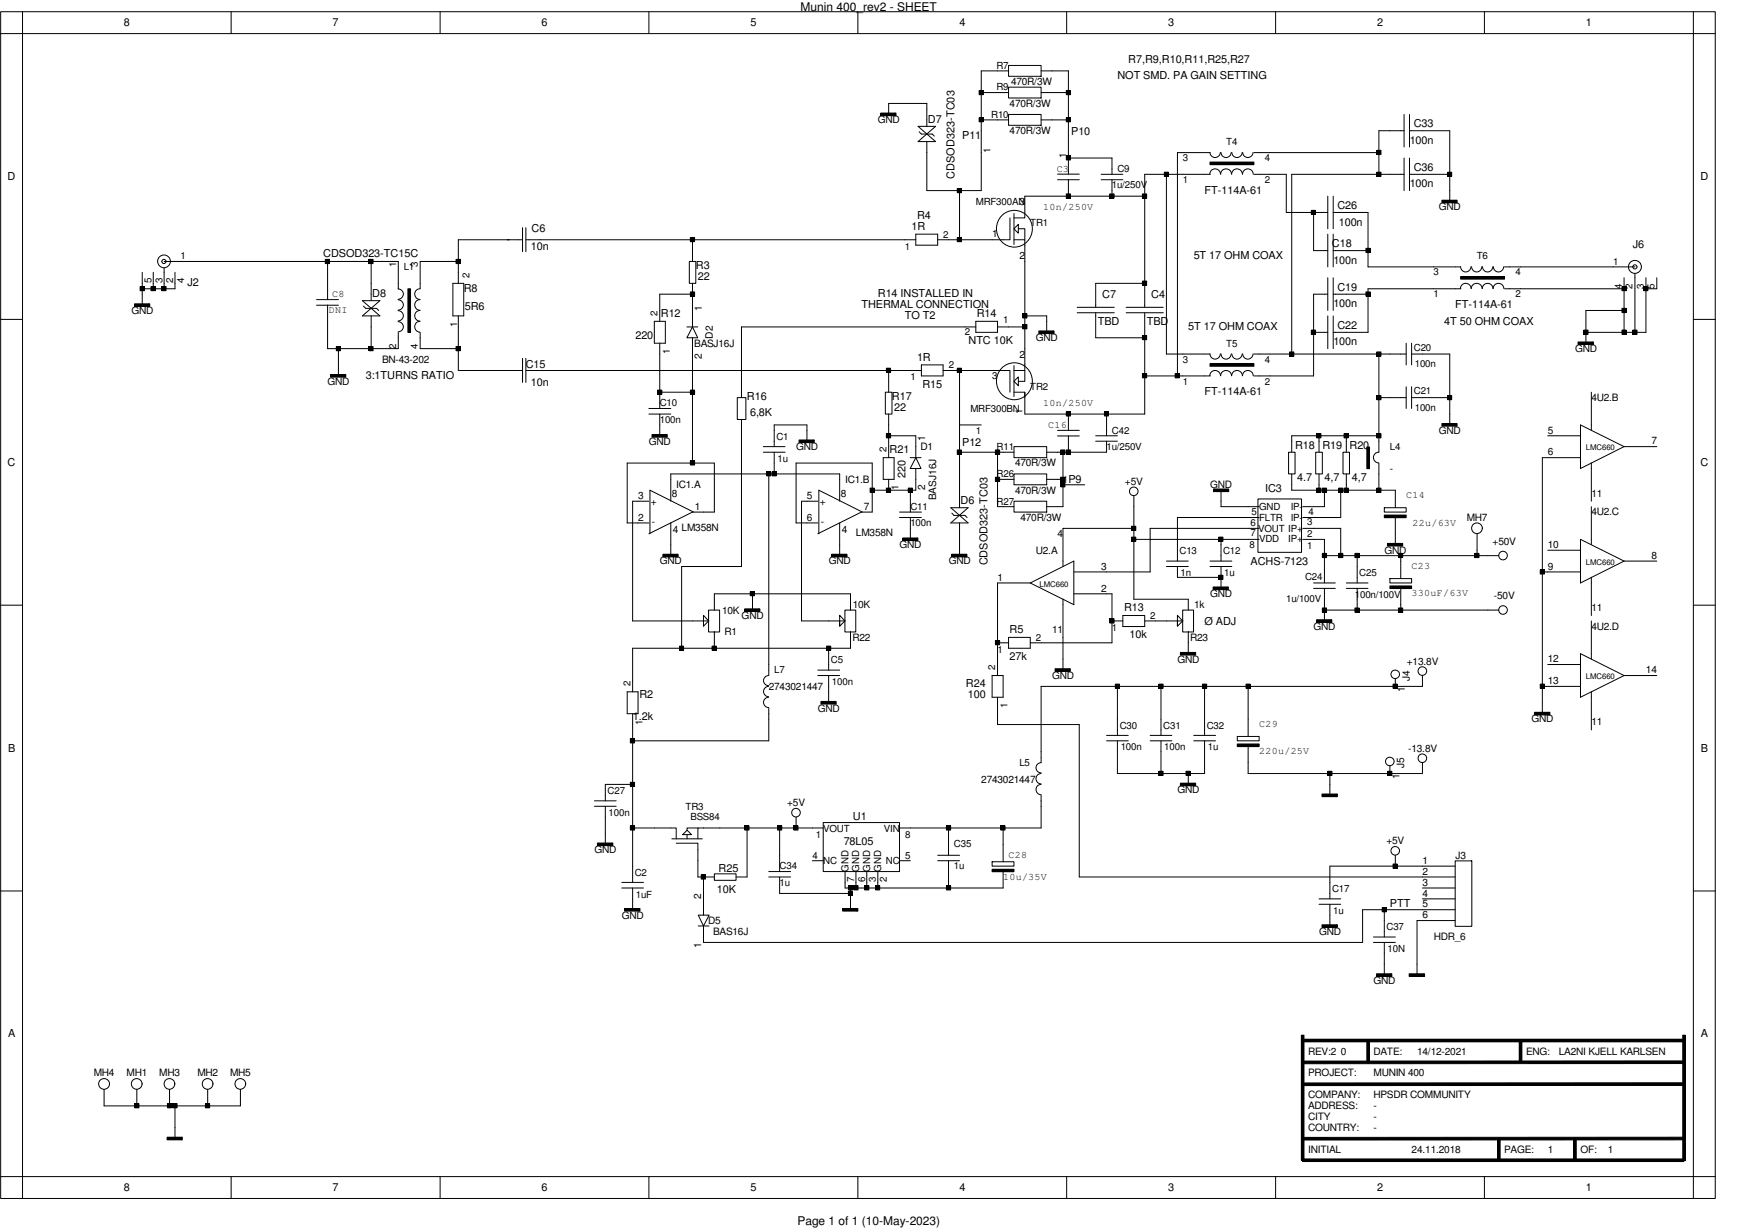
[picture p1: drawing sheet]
<svg xmlns="http://www.w3.org/2000/svg" width="420mm" height="297mm" viewBox="0 0 420 297" stroke-linecap="round" stroke-linejoin="round" font-family="sans-serif">
<g fill="none" stroke="#000" stroke-width=".24">
<path d="M.2 2.8h414.7v287.1h-414.7zM5.4 8.1h404.2v276.5h-404.2zM5.4 2.8v5.3h-5.2M55.9 2.8v5.3M106.5 2.8v5.3M157 2.8v5.3M207.5 2.8v5.3M244 15.8h7.8v2.7h-7.8zM244 17.1h-6.6v29h-13.2v-11.9M251.8 17.1h6.6v25.1M258 2.8v5.3M308.6 2.8v5.3"/>
<path d="M359.1 2.8v5.3M409.6 2.8v5.3h5.3M213.1 27.3h3.4v.7h-3.4zM215 27.7v-2.7h9.2v5.6M216.5 27.3h.2v.7h-.2zM222.1 30.6h4.2l-4.2 3.6h4.2zM222.3 31.9l.6 .5h2.6l.5 .5M236.8 28.4h1v1.1h-1zM236.8 21.9h1v1h-1zM237.4 22.4h6.6M237.4 29h6.6M244 21.1h7.8v2.6h-7.8z"/>
<path d="M244 27.7h7.8v2.6h-7.8zM251.8 22.4h6.6M251.8 29h6.6M257.9 21.9h1v1h-1zM257.9 28.4h1v1.1h-1zM257.9 37.7h1v1h-1zM258.4 38.2h10.6v4M291.4 36.9h-6.6v54M292.7 39.2h10.6v.6h-10.6zM295.2 36.9a1.25 1.25 0 0 1-1.3 1.2 1.25 1.25 0 0 1-1.2-1.2h-1.2M295.3 36.9a1.23 1.23 0 0 0 1.3 1.2 1.23 1.23 0 0 0 1.2-1.2M298 36.9a1.25 1.25 0 0 0 1.2 1.2 1.25 1.25 0 0 0 1.3-1.2"/>
<path d="M300.6 36.9a1.25 1.25 0 0 0 1.2 1.2 1.25 1.25 0 0 0 1.3-1.2M303.3 36.9h30.2M333 36.4h1v1h-1zM339.6 31.6h-6.1v10.6M339.6 27.7v7.9M339.6 38.2v7.9M340.9 31.6h9.8v17.2M340.9 27.7v7.9M340.9 38.2v7.9M126.4 58h-15.5v10.5M126.4 55.1v5.8M127.2 58h94.3"/>
<path d="M127.2 55.1v5.8M167 57.4h1v1.1h-1zM167.5 58v5.2M221.5 56.6h5.3v2.7h-5.3zM231.6 45.6h1v1h-1zM231.6 57.4h1v1.1h-1zM232.1 46.1v11.9M244.3 52.7v5.3h-17.5M245.3 58h2.6v30.3M245.3 55.3l1-1v2.1zM245.3 51.6v7.5M246.3 55.3h1.6v2.7"/>
<path d="M247.9 51.4v1.3h-2.6M255.8 43.5h5.3M255.8 42.1h5.3M257.9 46.9h1v1h-1zM258.4 43.5v4M266.3 43.5h5.3M266.3 42.2h5.3M268.5 46.9h1v1h-1zM269 43.5v4M276.3 46.9h1.1v1h-1.1zM276.9 47.5h-29v3.9M281.6 41.7h1v1h-1z"/>
<path d="M282.1 42.2v43.4h9.3M292.6 42.1a1.29 1.29 0 0 1 1.3-1.2 1.29 1.29 0 0 1 1.3 1.2M292.8 42.2h-15.9v32.1M295.3 42.1a1.31 1.31 0 0 1 1.3-1.2 1.31 1.31 0 0 1 1.3 1.2M297.9 42.1a1.29 1.29 0 0 1 1.3-1.2 1.29 1.29 0 0 1 1.3 1.2M300.6 42.1a1.29 1.29 0 0 1 1.2-1.2 1.29 1.29 0 0 1 1.3 1.2M303.3 42.2h7.8v9.2h10.1M317.2 50.9h1v1h-1zM317.7 51.4v9.2h3.5M321.2 47.5v7.8M321.2 56.6v8M322.5 51.4h8.4v13.2h22.4"/>
<path d="M322.5 47.5v7.8M322.5 56.6v8M333 41.7h1v1h-1zM339.6 42.2h-27.1v43.4M340.9 42.2h9.8M348.8 48.4h3.4v.7h-3.4zM350.2 41.7h.9v1h-.9zM352.2 48.4h.3v.7h-.3zM.2 77.3h5.2M32.5 73.5h3.5v.6h-3.5zM33.9 69.3h1v1h-1zM34.4 65.9v7.9"/>
<path d="M36 73.5h.2v.6h-.2zM36.5 69.3h1v1h-1zM37.1 65.9v3.9M39.1 69.3h1.1v1h-1.1zM39.7 64.8v5M39.7 63.2h56.6v6.7M42.3 65.9v3.9h-7.9M76.6 73.8h5.3M76.6 72.5h5.3M78.7 62.7h1v1.1h-1zM79.2 73.8v10.5h17.1v-3.9M79.2 63.2v9.3"/>
<path d="M87.7 72.7h4.2l-4.2 3.7h4.2zM87.9 74l.6 .6h2.6l.5 .5M89.2 62.7h1v1.1h-1zM89.8 63.2v9.5M89.8 76.4v7.9M96.3 75.1a1.25 1.25 0 0 1 1.3 1.3 1.25 1.25 0 0 1-1.3 1.2M96.3 72.5a1.25 1.25 0 0 1 1.3 1.3 1.25 1.25 0 0 1-1.3 1.2M96.3 69.9a1.25 1.25 0 0 1 1.3 1.2 1.25 1.25 0 0 1-1.3 1.3M96.3 77.8a1.23 1.23 0 0 1 1.3 1.2 1.23 1.23 0 0 1-1.3 1.3M98.7 69.8h.6v10.6h-.6zM101.6 69.8a1.31 1.31 0 0 0-1.3 1.4 1.31 1.31 0 0 0 1.3 1.3 1.29 1.29 0 0 0-1.3 1.3 1.29 1.29 0 0 0 1.3 1.3M101.6 75.1a1.31 1.31 0 0 0-1.3 1.3 1.31 1.31 0 0 0 1.3 1.3 1.31 1.31 0 0 0-1.3 1.3 1.31 1.31 0 0 0 1.3 1.3"/>
<path d="M109.5 68.5h2.7v7.9h-2.7zM110.3 62.7h1v1.1h-1zM110.9 63.2h-9.3v6.6M110.9 76.4v13.2h15.5M158.3 77.7h2.6v5.3h-2.6zM166.1 79.1h2.7M166.7 63.2h1.6v5.3h-1.6zM167 70.6h1v1h-1zM167.5 79.1l1.3 2.6h-2.7zM167.5 71.2h-7.9v6.5M167.5 68.5v10.6M236 79.1h-56.6v17.1"/>
<path d="M236 77.7h5.3v2.7h-5.3zM241.3 79.1h6.6M247.4 78.5h1v1h-1zM247.4 75.9h1v1h-1zM247.9 76.4h5.3v4M260.6 74.3h8.9M260.6 75.6h8.9M265 75.6v6.1h11.9M272.4 74.3h9M272.4 75.6h9M276.3 68h1.1v1h-1.1zM276.9 75.6v24.6h-29v-5.3"/>
<path d="M276.9 68.5h-11.9v5.8M317.2 79.8h1v1.1h-1zM321.2 71.2h-3.5v19.7h-14.4M321.2 67.2v7.9M321.2 76.4v7.9M322.5 71.2h8.4M322.5 60.6h8.4M322.5 67.2v7.9M322.5 76.4v7.9M330.4 70.6h1v1h-1zM330.4 60.1h1v1h-1zM353.3 69.8a1.29 1.29 0 0 1 1.3-1.3 1.29 1.29 0 0 1 1.2 1.3"/>
<path d="M353.3 66.9h10.6v.6h-10.6zM353.3 64.5a1.25 1.25 0 0 0 1.3 1.3 1.25 1.25 0 0 0 1.2-1.3M353.4 69.8h-22.5v10.6h-8.4M355.9 69.8a1.34 1.34 0 0 1 1.3-1.3 1.34 1.34 0 0 1 1.4 1.3 1.29 1.29 0 0 1 1.2-1.3 1.29 1.29 0 0 1 1.3 1.3M356 64.5a1.23 1.23 0 0 0 1.2 1.3 1.23 1.23 0 0 0 1.2-1.3M358.6 64.5a1.25 1.25 0 0 0 1.2 1.3 1.25 1.25 0 0 0 1.3-1.3M361.2 69.8a1.29 1.29 0 0 1 1.3-1.3 1.29 1.29 0 0 1 1.3 1.3M361.2 64.5a1.25 1.25 0 0 0 1.3 1.3 1.25 1.25 0 0 0 1.2-1.3M363.9 69.8h28.9M363.9 64.6h31.6M383.1 79.8h1v1.1h-1zM392.3 79.8h1v1.1h-1z"/>
<path d="M392.3 69.3h1v1h-1zM392.3 74.6h1v1h-1zM392.8 67.2v13.2M392.8 75.1h-9.2v7.9M395 79.8h1v1.1h-1zM395.5 66.2v14.2M397.6 69.3h1v1h-1zM398.1 67.2v13.2h-14.5M400.8 67.2v2.6h-2.7M409.6 77.3h5.3M80 90.6h3.4v.6h-3.4zM81.4 83.8h.9v1h-.9z"/>
<path d="M81.9 84.3v6.6M83.4 90.6h.2v.6h-.2zM89.2 83.8h1v1h-1zM101.6 80.4v3.9h9.3M110.3 83.8h1v1h-1zM126.4 86.7v5.8M127.2 89.6h95.7M127.2 86.7v5.8M157 98.8h5.3M159.1 94.4h1v1h-1zM159.6 83v15.8M159.6 94.9h7.9"/>
<path d="M167 94.4h1v1h-1zM167.5 81.7v30.3M178.3 96.2h2.1v5.3h-2.1zM214.2 94.9h1.6v5.3h-1.6zM214.4 89.1h1v1h-1zM215 89.6v5.3M222.9 88.3h5.2v2.6h-5.2zM228.1 89.6h16.2v5.3M231.6 89.1h1v1h-1zM232.1 89.6v33.2M242.6 88.8a4.4 4.4 0 0 1 6.1 .6 4.4 4.4 0 0 1-.5 6.1 4.4 4.4 0 0 1-6.2-.4 4.6 4.6 0 0 1 .6-6.3zM245.3 94.9h2.6v1.2"/>
<path d="M245.3 88.4v7.5M245.8 91.7l.5-.5v2.1l-1-1.1zM247.9 88.2v1.4h-2.6M247.9 89.6v2.6h-1.6M251.3 80.1h3.5v.6h-3.5zM254.8 80.1h.2v.6h-.2zM257.9 99.6h1v1h-1zM267.2 99.6h.9v1h-.9zM276.3 90.4h1.1v1h-1.1zM276.3 81.2h1.1v1h-1.1zM276.9 90.9h15.9M284.3 90.4h1v1h-1z"/>
<path d="M292.6 90.9a1.29 1.29 0 0 1 1.3-1.3 1.29 1.29 0 0 1 1.3 1.3M292.7 88h10.6v.6h-10.6zM295.2 85.6a1.25 1.25 0 0 1-1.3 1.3 1.25 1.25 0 0 1-1.2-1.3h-1.2M295.3 90.9a1.31 1.31 0 0 1 1.3-1.3 1.31 1.31 0 0 1 1.3 1.3M295.3 85.6a1.23 1.23 0 0 0 1.3 1.3 1.23 1.23 0 0 0 1.2-1.3M297.9 90.9a1.29 1.29 0 0 1 1.3-1.3 1.29 1.29 0 0 1 1.3 1.3M298 85.6a1.25 1.25 0 0 0 1.2 1.3 1.25 1.25 0 0 0 1.3-1.3M300.6 90.9a1.29 1.29 0 0 1 1.2-1.3 1.29 1.29 0 0 1 1.3 1.3M300.6 85.6a1.25 1.25 0 0 0 1.2 1.3 1.25 1.25 0 0 0 1.3-1.3M303.3 85.6h36.8M311.9 85.1h1.1v1h-1.1zM317.7 80.4h3.5"/>
<path d="M333 95.7h1v1h-1zM333 85.1h1v1h-1zM333.5 96.2h6.6M333.5 85.6v23.8M340.1 83v5.3M340.1 93.6v5.2M341.4 83v5.3M341.4 93.6v5.2M341.4 96.2h9.3M341.4 85.6h9.3v17.2M350.2 95.7h.9v1h-.9zM381.7 82.7h3.5v.6h-3.5z"/>
<path d="M384.9 94.9v9.2M385.2 82.7h.2v.6h-.2zM157 100.2h5.3M157.7 105.1h3.5v.6h-3.5zM159.6 100.2v5.2M161.2 105.1h.2v.6h-.2zM167 111.5h1v1h-1zM179.4 101.5v35.5h-14.5v19.8M184.6 109.4h5.3M184.6 108h5.3M185.5 114.1h1v1h-1zM186 114.6v48.8"/>
<path d="M186.8 114.1h1v1h-1zM187.3 109.4v5.2M193.3 106.4h3.5v.7h-3.5zM195.2 106.7v-3.9h-7.9v5.2M196.8 106.4h.2v.7h-.2zM210.5 118.1h1v1h-1zM213.6 110.7h2.7v5.3h-2.7zM214.4 104.9h1v1h-1zM214.4 118.1h1v1h-1zM215 105.4h6.5v5.3M215 100.2v10.5M215 116v2.6"/>
<path d="M219.7 118.1h1v1h-1zM220.2 110.7h2.6M220.2 118.6v5.3M221.5 110.7l1.3 2.6h-2.6zM221.5 113.3v5.3h-10.5M231.6 108.8h1v1.1h-1zM232.1 109.4h13.2M232.1 102.8h5.3M240.8 115.4h1v1.1h-1zM240.8 108.8h1v1.1h-1zM241.3 116h4M241.3 109.4v13.2h4"/>
<path d="M245.3 108h7.9v2.7h-7.9zM245.3 114.6h7.9v2.7h-7.9zM253.2 116h3.9M255.8 105.5h5.3M255.8 104.1h5.3M256.6 116.8h1v1h-1zM256.6 115.4h1v1.1h-1zM256.6 108.8h1v1.1h-1zM257.1 109.4v13.2h-3.9M257.1 117.3h5.3M257.9 108.8h1v1.1h-1zM258.4 100.2v3.9"/>
<path d="M258.4 105.4v4M265 106.7h5.3M265 105.4h5.3M267.7 106.7v2.7h-14.5M267.7 100.2v5.2M274.3 119.9v25h13.1v2.7M293.5 118.3h.2v.6h-.2zM293.7 118.3h3.5v.6h-3.5zM295.3 118.6v4h9.3M311.7 109.4h1.6v5.2h-1.6zM312.5 114.6v4h25v4.2M318.3 109.4h1.6v5.2h-1.6z"/>
<path d="M318.5 104.9h1v1h-1zM318.5 118.1h1v1h-1zM319.1 105.4v4M319.1 114.6v4M319.9 118.1h1v1h-1zM320.4 118.6v4h-5.3M323.8 118.1h1v1h-1zM324.3 118.6v6.6h-9.2M324.9 109.4h1.5v5.2h-1.5zM325.1 104.9h1v1h-1zM325.1 118.1h1v1h-1zM325.7 105.4v4"/>
<path d="M325.7 114.6v4M330.6 108.1h.6v5.3h-.6zM333 104.9h1v1h-1zM333 118.1h1v1h-1zM333.5 109.4a1.29 1.29 0 0 0-1.3 1.3 1.29 1.29 0 0 0 1.3 1.3M333.5 105.4h-21v4M333.5 112v6.6M348.8 102.4h3.4v.7h-3.4zM352.2 102.4h.3v.7h-.3zM374.4 105.4h7.9M382.3 110.7h-9.2v61.9M382.3 102.8l10.5 5.2-10.5 5.3z"/>
<path d="M384.9 112v9.2M392.8 108h8M157 121.2h-4v29h18.5M157 126.5h-5.3v-14.5h21.1v11.9h-5.3l-10.5 5.2M160.3 134.1h3.5v.6h-3.5zM162.3 121.2v-6.6h40.8v6.6M162.3 126.5v7.9M163.8 134.1h.2v.6h-.2zM167.8 123.9l-10.6-5.3v10.5M197.8 126.5h-5.2v-14.5h18.4v11.9h-2.6l-10.6 5.2M197.8 121.2h-3.9v29h10.5M201.2 134.1h3.5v.6h-3.5z"/>
<path d="M203.1 126.5v7.9M204.7 134.1h.2v.6h-.2zM208.6 123.9l-10.5-5.3v10.5M217.6 125.2h5.3M217.6 123.9h5.3M218.3 130.1h3.5v.7h-3.5zM220.2 125.2v5.3M221.8 130.1h.2v.7h-.2zM230 122.8h4.2l-4.2 3.7h4.2zM230.2 134.1h3.5v.6h-3.5zM230.2 124.1l.5 .6h2.7l.5 .5M232.1 126.5v7.9"/>
<path d="M233.7 134.1h.2v.6h-.2zM245.3 121.2h7.9v2.7h-7.9zM273.7 127.3h1v1h-1zM273.7 129.9h1v1h-1zM274.3 127.8h-17.2v9.2M274.3 130.5h30.3M282.1 137h5.3M282.1 135.7h5.3M284.8 137v2.7h10.5M292.7 137h5.3M292.7 135.7h5.3M294.8 139.1h1v1.1h-1z"/>
<path d="M294.8 129.9h1v1h-1zM295.3 130.5v5.2M295.3 137v5.3M304.3 120.7h10.5v12.9h-10.5zM304.6 125.2h-19.8v10.5M304.6 127.8h-26.4v10.5h-18.5M315.1 130.5h5.3v10.5M315.1 127.8h9.2v6.6M319.9 133.9h1v1h-1zM320.4 134.4h42.1M323.8 133.9h1v1h-1zM327.7 133.9h1v1h-1z"/>
<path d="M328.3 134.4v6.6M334.8 124.6h5.3v.6h-5.3zM334.8 122.8h5.3v1.1h-5.3zM335.6 131.4h3.5v.7h-3.5zM336.2 140h5.2v1h-5.2zM337.5 124.9v6.9M338.3 133.9h1v1h-1zM338.8 134.4v5.6M339.1 131.4h.2v.7h-.2zM356.7 133.9h1v1h-1zM357.3 129.1v5.3M372.6 137.8h1v1.1h-1z"/>
<path d="M373.1 138.3h9.2M374.4 133.1h7.9M382.3 130.5l10.5 5.2-10.5 5.3zM384.9 122.6v9.1M384.9 139.6v9.3M392.8 135.7h8M.2 146.4h5.2M164.4 156.3h.9v1h-.9zM170.2 148.8l1.2 1.4-1.2 1.3zM170.2 150.2v1.3M171.4 147.6h2.7v5.3h-2.7zM172.2 156.3h1.1v1h-1.1z"/>
<path d="M172.8 147.6v-4h32.9v4M172.8 152.9v3.9M180.1 147.3h3.5v.6h-3.5zM181.5 143.1h1v1h-1zM182 143.6v4M183.6 147.3h.2v.6h-.2zM199.9 156.3h1v1h-1zM200.4 156.8v5.3M203.1 148.8l1.3 1.4-1.3 1.3zM203.1 150.2v1.3M204.4 147.6h2.6v5.3h-2.6zM205.7 152.9v3.9h-52.7v10.5"/>
<path d="M240.8 154.9h1v1.1h-1zM241.3 155.5h2.7M244 154.2h5.2v2.6h-5.2zM249.2 141h-7.9v22.4M249.2 141l10.5-5.3v10.6zM257.1 144.9v17.2M259.7 143.6h9.3v11.9h-19.8M268.5 149.7h1v1h-1zM269 150.2h2.6M271.6 148.9h5.3v2.7h-5.3zM276.9 150.2h9.2M284.8 148.8l1.3 1.4-1.3 1.3z"/>
<path d="M284.8 150.2v1.3M285.5 157.8h3.5v.7h-3.5zM286.1 147.6h2.6v5.3h-2.6zM287.4 152.9v5.2M289 157.8h.2v.7h-.2zM293.4 142h3.5v.6h-3.5zM296.9 142h.2v.6h-.2zM317.7 142.3h5.3M317.7 141h5.3M318.5 149.9h3.4v.6h-3.4zM319.9 147.1h1v1h-1zM320.4 142.3v7.9"/>
<path d="M320.4 147.6h42.1M321.9 149.9h.2v.6h-.2zM325.7 142.3h5.2M325.7 141h5.2M327.7 147.1h1v1h-1zM328.3 142.3v5.3M336.2 141.7h5.2v.7h-5.2zM338.3 147.1h1v1h-1zM338.8 142v5.6M382.3 158.1l10.5 5.3-10.5 5.3zM384.9 150.2v9.2M409.6 146.4h5.3"/>
<path d="M151.7 167.3h2.6v5.3h-2.6zM152.5 178.7h1v1h-1zM153 172.6v40.8M185.9 163.4a1.23 1.23 0 0 0-1.2 1.2 1.23 1.23 0 0 0 1.2 1.3M185.9 166a1.25 1.25 0 0 0-1.2 1.3 1.25 1.25 0 0 0 1.2 1.2M185.9 168.7a1.25 1.25 0 0 0-1.2 1.2 1.25 1.25 0 0 0 1.2 1.3M186 171.3v7.9h-33M197.8 163.4h5.3M197.8 162.1h5.3M198.6 169.7h3.4v.6h-3.4zM200.4 163.4v6.6M202 169.7h.3v.6h-.3z"/>
<path d="M240 163.4h2.6v5.3h-2.6zM241.3 168.7v6.6h19.8v36.8h90.9M255.2 161.8h3.5v.6h-3.5zM258.7 161.8h.2v.6h-.2zM267.7 179.2h5.2M267.7 177.9h5.2M269.8 165.5h1v1h-1zM270.3 166v11.9M270.3 179.2v7.9h21.1v-7.9M278.2 179.2h5.3M278.2 177.9h5.3M280.3 165.5h1v1h-1z"/>
<path d="M280.8 166v11.9M280.8 179.2v7.9M288.7 179.2h5.3M288.7 177.9h5.3M290.9 165.5h1v1h-1zM291.4 166v11.9M299.3 180h5.3v.6h-5.3zM299.3 178.1h5.3v1.1h-5.3zM301.4 165.5h1v1h-1zM301.9 166v12.1M337 165.5h1v1h-1zM337.5 164.2v1.8"/>
<path d="M344.1 163.4v2.6h-92.3v18.5a1.23 1.23 0 0 0-1.2 1.2 1.23 1.23 0 0 0 1.2 1.2M371.2 172.3h3.5v.6h-3.5zM372.6 165.5h1v1h-1zM373.1 166h9.2M374.4 160.7h7.9M374.7 172.3h.2v.6h-.2zM384.9 167.3v9.3M392.8 163.4h8M143.8 195h5.2M143.8 193.7h5.2M146.4 195v9.3M152.5 199.8h1v1h-1z"/>
<path d="M152.5 189.2h1v1h-1zM153 189.7h-6.6v4M180.2 199.8h1v1h-1zM188.1 199.8h1v1h-1zM192 199.8h1v1h-1zM192.6 197.7v2.6M199.1 199h18.5v11.8h-18.5zM228.9 199.8h1v1h-1zM242.1 199.8h1v1h-1zM251.8 187.1a1.25 1.25 0 0 0-1.2 1.3 1.25 1.25 0 0 0 1.2 1.2M251.8 189.7a1.25 1.25 0 0 0-1.2 1.3 1.25 1.25 0 0 0 1.2 1.2M251.8 192.4v7.9h-34.2"/>
<path d="M280.3 186.6h1v1h-1zM285.5 189.4h3.5v.7h-3.5zM286.9 186.6h1v1h-1zM287.4 187.1v2.6M289 189.4h.2v.7h-.2zM301.9 180.2v6.9h42.2v-2.6M319.8 192.1h3.5v.6h-3.5zM321.2 186.6h1v1h-1zM321.7 187.1v5.3M323.3 192.1h.2v.6h-.2zM335.6 186.6h1.1v1h-1.1zM336.2 185.3v1.8"/>
<path d="M.2 215.5h5.2M144.5 203.9h3.5v.7h-3.5zM148 203.9h.2v.7h-.2zM150.4 214.8h5.2M150.4 213.4h5.2M151.1 219.8h3.5v.6h-3.5zM153 214.8v5.2M153 200.3h9.3M154.6 219.8h.2v.6h-.2zM162.3 200.3h1.3v2.6M162.5 202.9h7.4M163.6 204h5.2v8.1h4"/>
<path d="M166.2 200.8l1 1.1h-2.1zM166.2 201.9v1M168.8 200.3h-2.6v.5M169.6 211.6h1v1h-1zM170.2 200.3h28.9M170.2 212.1v9.3M170.2 200.3h-1.4v2.6M172.8 211.4h5.2v1.5h-5.2zM180.7 200.3v11.8h-2.7M186 212.1h5.3M186 210.8h5.3M188.6 200.3v10.5"/>
<path d="M188.6 212.1v4h17.1M196.5 208.2h2.6M203.8 219.8h3.5v.6h-3.5zM205.2 215.6h1v1h-1zM205.2 214.2h1v1.1h-1zM205.7 214.8v5.2M206.5 214.2h1v1.1h-1zM207 210.8v4M207.3 219.8h.2v.6h-.2zM209.2 214.2h1v1.1h-1zM209.7 210.8v4M211.8 214.2h1v1.1h-1z"/>
<path d="M212.3 210.8v4M217.6 208.2h2.6M226.8 208.2h5.3M226.8 206.9h5.3M228.9 214.2h1v1.1h-1zM229.4 200.3v6.6M229.4 208.2v6.6M240 210.3h5.3v.6h-5.3zM240 208.4h5.3v1.1h-5.3zM242.6 210.5v4.3h-38.2v-4M242.6 200.3v8.1M319.1 218.7h5.2"/>
<path d="M319.1 217.4h5.2M321.7 218.7v5.3M334.3 219.5h1.1v1.1h-1.1zM337 209h1v1h-1zM337.5 206.9v2.6M344.1 214.8h7.9M344.1 217.4h7.9M352 208.2h4v15.9h-4zM352 209.5h-30.3v7.9M409.6 215.5h5.3M168.9 221.4h2.6l-1.3 2.6zM168.9 224h2.6"/>
<path d="M319.8 223.7h3.5v.6h-3.5zM323.3 223.7h.2v.6h-.2zM332.2 228h5.3M332.2 226.7h5.3M333 235.5h3.5v.7h-3.5zM334.8 220v6.7M334.8 228v7.9M336.5 235.5h.2v.7h-.2zM340.9 235.5h3.5v.7h-3.5zM344.4 235.5h.2v.7h-.2zM352 220h-22.4v8h-159.4v-4M352 222.7h-9.2v13.2"/>
<path d="M314.8 250.4h.6v30.3h-.6zM315.1 256.7l92.2-.1v.7h-92.2zM315.1 251.4h92.2v.6h-92.2zM330.6 251.7h.6v5.3h-.6zM367.5 251.7h.6v5.3h-.6zM407 250.4h.7v30.3h-.7zM25.2 263.5v4h33v-4M32.6 267h1v1h-1zM33.1 263.5v4M40.4 275.1h3.5v.6h-3.5zM40.5 267h1v1h-1zM41 263.5v4"/>
<path d="M41.8 267h1v1h-1zM42.3 267.5v7.9M43.9 275.1h.2v.6h-.2zM49.7 267h1v1h-1zM50.2 263.5v4M315 275.1h92.3v.6l-92.3 .1zM315.1 262l92.2-.1v.7h-92.2zM362.2 275.5h.7v5.2h-.7zM380.6 275.5h.7v5.2h-.7zM.2 284.6h5.2v5.3M55.9 284.6v5.3M106.5 284.6v5.3"/>
<path d="M157 284.6v5.3M207.5 284.6v5.3M258 284.6v5.3M308.6 284.6v5.3M315.1 280.3h92.2v.7h-92.2zM359.1 284.6v5.3M414.9 284.6h-5.3v5.3"/>
<circle cx="245.3" cy="55.3" r="4.4"/>
<circle cx="39.7" cy="63.2" r=".5"/>
<circle cx="39.7" cy="63.2" r="1.54"/>
<circle cx="395.5" cy="64.6" r=".5"/>
<circle cx="395.5" cy="64.6" r="1.57"/>
<circle cx="274.2" cy="118.9" r="1.04"/>
<circle cx="357.3" cy="127.8" r="1.3"/>
<circle cx="363.6" cy="134.4" r="1.04"/>
<circle cx="363.6" cy="147.6" r="1.04"/>
<circle cx="337.5" cy="163.1" r="1.04"/>
<circle cx="344" cy="162.3" r="1.04"/>
<circle cx="192.5" cy="196.6" r="1.04"/>
<circle cx="336.2" cy="184.2" r="1.04"/>
<circle cx="344" cy="183.4" r="1.04"/>
<circle cx="337.5" cy="205.8" r="1.04"/>
<circle cx="25.2" cy="262.2" r="1.31"/>
<circle cx="33.1" cy="262.2" r="1.3"/>
<circle cx="41" cy="262.2" r="1.3"/>
<circle cx="50.2" cy="262.2" r="1.3"/>
<circle cx="58.1" cy="262.2" r="1.3"/>
</g>
<g fill="#000">
<path d="M315.1 256.7l92.2-.1v.7h-92.2zM315 275.1h92.3v.6l-92.3 .1zM315.1 262l92.2-.1v.7h-92.2z"/>
<path d="M213.1 27.3h3.4v.7h-3.4z" fill-rule="evenodd"/>
<path d="M216.5 27.3h.2v.7h-.2z" fill-rule="evenodd"/>
<path d="M236.8 28.4h1v1.1h-1z" fill-rule="evenodd"/>
<path d="M236.8 21.9h1v1h-1z" fill-rule="evenodd"/>
<path d="M257.9 21.9h1v1h-1z" fill-rule="evenodd"/>
<path d="M257.9 28.4h1v1.1h-1z" fill-rule="evenodd"/>
<path d="M257.9 37.7h1v1h-1z" fill-rule="evenodd"/>
<path d="M292.7 39.2h10.6v.6h-10.6z" fill-rule="evenodd"/>
<path d="M333 36.4h1v1h-1z" fill-rule="evenodd"/>
<path d="M167 57.4h1v1.1h-1z" fill-rule="evenodd"/>
<path d="M231.6 45.6h1v1h-1z" fill-rule="evenodd"/>
<path d="M231.6 57.4h1v1.1h-1z" fill-rule="evenodd"/>
<path d="M257.9 46.9h1v1h-1z" fill-rule="evenodd"/>
<path d="M268.5 46.9h1v1h-1z" fill-rule="evenodd"/>
<path d="M276.3 46.9h1.1v1h-1.1z" fill-rule="evenodd"/>
<path d="M281.6 41.7h1v1h-1z" fill-rule="evenodd"/>
<path d="M317.2 50.9h1v1h-1z" fill-rule="evenodd"/>
<path d="M333 41.7h1v1h-1z" fill-rule="evenodd"/>
<path d="M348.8 48.4h3.4v.7h-3.4z" fill-rule="evenodd"/>
<path d="M350.2 41.7h.9v1h-.9z" fill-rule="evenodd"/>
<path d="M352.2 48.4h.3v.7h-.3z" fill-rule="evenodd"/>
<path d="M32.5 73.5h3.5v.6h-3.5z" fill-rule="evenodd"/>
<path d="M33.9 69.3h1v1h-1z" fill-rule="evenodd"/>
<path d="M36 73.5h.2v.6h-.2z" fill-rule="evenodd"/>
<path d="M36.5 69.3h1v1h-1z" fill-rule="evenodd"/>
<path d="M39.1 69.3h1.1v1h-1.1z" fill-rule="evenodd"/>
<path d="M78.7 62.7h1v1.1h-1z" fill-rule="evenodd"/>
<path d="M89.2 62.7h1v1.1h-1z" fill-rule="evenodd"/>
<path d="M98.7 69.8h.6v10.6h-.6z" fill-rule="evenodd"/>
<path d="M110.3 62.7h1v1.1h-1z" fill-rule="evenodd"/>
<path d="M167 70.6h1v1h-1z" fill-rule="evenodd"/>
<path d="M247.4 78.5h1v1h-1z" fill-rule="evenodd"/>
<path d="M247.4 75.9h1v1h-1z" fill-rule="evenodd"/>
<path d="M276.3 68h1.1v1h-1.1z" fill-rule="evenodd"/>
<path d="M317.2 79.8h1v1.1h-1z" fill-rule="evenodd"/>
<path d="M330.4 70.6h1v1h-1z" fill-rule="evenodd"/>
<path d="M330.4 60.1h1v1h-1z" fill-rule="evenodd"/>
<path d="M353.3 66.9h10.6v.6h-10.6z" fill-rule="evenodd"/>
<path d="M383.1 79.8h1v1.1h-1z" fill-rule="evenodd"/>
<path d="M392.3 79.8h1v1.1h-1z" fill-rule="evenodd"/>
<path d="M392.3 69.3h1v1h-1z" fill-rule="evenodd"/>
<path d="M392.3 74.6h1v1h-1z" fill-rule="evenodd"/>
<path d="M395 79.8h1v1.1h-1z" fill-rule="evenodd"/>
<path d="M397.6 69.3h1v1h-1z" fill-rule="evenodd"/>
<path d="M80 90.6h3.4v.6h-3.4z" fill-rule="evenodd"/>
<path d="M81.4 83.8h.9v1h-.9z" fill-rule="evenodd"/>
<path d="M83.4 90.6h.2v.6h-.2z" fill-rule="evenodd"/>
<path d="M89.2 83.8h1v1h-1z" fill-rule="evenodd"/>
<path d="M110.3 83.8h1v1h-1z" fill-rule="evenodd"/>
<path d="M159.1 94.4h1v1h-1z" fill-rule="evenodd"/>
<path d="M167 94.4h1v1h-1z" fill-rule="evenodd"/>
<path d="M214.4 89.1h1v1h-1z" fill-rule="evenodd"/>
<path d="M231.6 89.1h1v1h-1z" fill-rule="evenodd"/>
<path d="M251.3 80.1h3.5v.6h-3.5z" fill-rule="evenodd"/>
<path d="M254.8 80.1h.2v.6h-.2z" fill-rule="evenodd"/>
<path d="M257.9 99.6h1v1h-1z" fill-rule="evenodd"/>
<path d="M267.2 99.6h.9v1h-.9z" fill-rule="evenodd"/>
<path d="M276.3 90.4h1.1v1h-1.1z" fill-rule="evenodd"/>
<path d="M276.3 81.2h1.1v1h-1.1z" fill-rule="evenodd"/>
<path d="M284.3 90.4h1v1h-1z" fill-rule="evenodd"/>
<path d="M292.7 88h10.6v.6h-10.6z" fill-rule="evenodd"/>
<path d="M311.9 85.1h1.1v1h-1.1z" fill-rule="evenodd"/>
<path d="M333 95.7h1v1h-1z" fill-rule="evenodd"/>
<path d="M333 85.1h1v1h-1z" fill-rule="evenodd"/>
<path d="M350.2 95.7h.9v1h-.9z" fill-rule="evenodd"/>
<path d="M381.7 82.7h3.5v.6h-3.5z" fill-rule="evenodd"/>
<path d="M385.2 82.7h.2v.6h-.2z" fill-rule="evenodd"/>
<path d="M157.7 105.1h3.5v.6h-3.5z" fill-rule="evenodd"/>
<path d="M161.2 105.1h.2v.6h-.2z" fill-rule="evenodd"/>
<path d="M167 111.5h1v1h-1z" fill-rule="evenodd"/>
<path d="M185.5 114.1h1v1h-1z" fill-rule="evenodd"/>
<path d="M186.8 114.1h1v1h-1z" fill-rule="evenodd"/>
<path d="M193.3 106.4h3.5v.7h-3.5z" fill-rule="evenodd"/>
<path d="M196.8 106.4h.2v.7h-.2z" fill-rule="evenodd"/>
<path d="M210.5 118.1h1v1h-1z" fill-rule="evenodd"/>
<path d="M214.4 104.9h1v1h-1z" fill-rule="evenodd"/>
<path d="M214.4 118.1h1v1h-1z" fill-rule="evenodd"/>
<path d="M219.7 118.1h1v1h-1z" fill-rule="evenodd"/>
<path d="M231.6 108.8h1v1.1h-1z" fill-rule="evenodd"/>
<path d="M240.8 115.4h1v1.1h-1z" fill-rule="evenodd"/>
<path d="M240.8 108.8h1v1.1h-1z" fill-rule="evenodd"/>
<path d="M256.6 116.8h1v1h-1z" fill-rule="evenodd"/>
<path d="M256.6 115.4h1v1.1h-1z" fill-rule="evenodd"/>
<path d="M256.6 108.8h1v1.1h-1z" fill-rule="evenodd"/>
<path d="M257.9 108.8h1v1.1h-1z" fill-rule="evenodd"/>
<path d="M293.5 118.3h.2v.6h-.2z" fill-rule="evenodd"/>
<path d="M293.7 118.3h3.5v.6h-3.5z" fill-rule="evenodd"/>
<path d="M318.5 104.9h1v1h-1z" fill-rule="evenodd"/>
<path d="M318.5 118.1h1v1h-1z" fill-rule="evenodd"/>
<path d="M319.9 118.1h1v1h-1z" fill-rule="evenodd"/>
<path d="M323.8 118.1h1v1h-1z" fill-rule="evenodd"/>
<path d="M325.1 104.9h1v1h-1z" fill-rule="evenodd"/>
<path d="M325.1 118.1h1v1h-1z" fill-rule="evenodd"/>
<path d="M330.6 108.1h.6v5.3h-.6z" fill-rule="evenodd"/>
<path d="M333 104.9h1v1h-1z" fill-rule="evenodd"/>
<path d="M333 118.1h1v1h-1z" fill-rule="evenodd"/>
<path d="M348.8 102.4h3.4v.7h-3.4z" fill-rule="evenodd"/>
<path d="M352.2 102.4h.3v.7h-.3z" fill-rule="evenodd"/>
<path d="M160.3 134.1h3.5v.6h-3.5z" fill-rule="evenodd"/>
<path d="M163.8 134.1h.2v.6h-.2z" fill-rule="evenodd"/>
<path d="M201.2 134.1h3.5v.6h-3.5z" fill-rule="evenodd"/>
<path d="M204.7 134.1h.2v.6h-.2z" fill-rule="evenodd"/>
<path d="M218.3 130.1h3.5v.7h-3.5z" fill-rule="evenodd"/>
<path d="M221.8 130.1h.2v.7h-.2z" fill-rule="evenodd"/>
<path d="M230.2 134.1h3.5v.6h-3.5z" fill-rule="evenodd"/>
<path d="M233.7 134.1h.2v.6h-.2z" fill-rule="evenodd"/>
<path d="M273.7 127.3h1v1h-1z" fill-rule="evenodd"/>
<path d="M273.7 129.9h1v1h-1z" fill-rule="evenodd"/>
<path d="M294.8 139.1h1v1.1h-1z" fill-rule="evenodd"/>
<path d="M294.8 129.9h1v1h-1z" fill-rule="evenodd"/>
<path d="M319.9 133.9h1v1h-1z" fill-rule="evenodd"/>
<path d="M323.8 133.9h1v1h-1z" fill-rule="evenodd"/>
<path d="M327.7 133.9h1v1h-1z" fill-rule="evenodd"/>
<path d="M334.8 124.6h5.3v.6h-5.3z" fill-rule="evenodd"/>
<path d="M335.6 131.4h3.5v.7h-3.5z" fill-rule="evenodd"/>
<path d="M338.3 133.9h1v1h-1z" fill-rule="evenodd"/>
<path d="M339.1 131.4h.2v.7h-.2z" fill-rule="evenodd"/>
<path d="M356.7 133.9h1v1h-1z" fill-rule="evenodd"/>
<path d="M372.6 137.8h1v1.1h-1z" fill-rule="evenodd"/>
<path d="M164.4 156.3h.9v1h-.9z" fill-rule="evenodd"/>
<path d="M172.2 156.3h1.1v1h-1.1z" fill-rule="evenodd"/>
<path d="M180.1 147.3h3.5v.6h-3.5z" fill-rule="evenodd"/>
<path d="M181.5 143.1h1v1h-1z" fill-rule="evenodd"/>
<path d="M183.6 147.3h.2v.6h-.2z" fill-rule="evenodd"/>
<path d="M199.9 156.3h1v1h-1z" fill-rule="evenodd"/>
<path d="M240.8 154.9h1v1.1h-1z" fill-rule="evenodd"/>
<path d="M268.5 149.7h1v1h-1z" fill-rule="evenodd"/>
<path d="M285.5 157.8h3.5v.7h-3.5z" fill-rule="evenodd"/>
<path d="M289 157.8h.2v.7h-.2z" fill-rule="evenodd"/>
<path d="M293.4 142h3.5v.6h-3.5z" fill-rule="evenodd"/>
<path d="M296.9 142h.2v.6h-.2z" fill-rule="evenodd"/>
<path d="M318.5 149.9h3.4v.6h-3.4z" fill-rule="evenodd"/>
<path d="M319.9 147.1h1v1h-1z" fill-rule="evenodd"/>
<path d="M321.9 149.9h.2v.6h-.2z" fill-rule="evenodd"/>
<path d="M327.7 147.1h1v1h-1z" fill-rule="evenodd"/>
<path d="M336.2 141.7h5.2v.7h-5.2z" fill-rule="evenodd"/>
<path d="M338.3 147.1h1v1h-1z" fill-rule="evenodd"/>
<path d="M152.5 178.7h1v1h-1z" fill-rule="evenodd"/>
<path d="M198.6 169.7h3.4v.6h-3.4z" fill-rule="evenodd"/>
<path d="M202 169.7h.3v.6h-.3z" fill-rule="evenodd"/>
<path d="M255.2 161.8h3.5v.6h-3.5z" fill-rule="evenodd"/>
<path d="M258.7 161.8h.2v.6h-.2z" fill-rule="evenodd"/>
<path d="M269.8 165.5h1v1h-1z" fill-rule="evenodd"/>
<path d="M280.3 165.5h1v1h-1z" fill-rule="evenodd"/>
<path d="M290.9 165.5h1v1h-1z" fill-rule="evenodd"/>
<path d="M299.3 180h5.3v.6h-5.3z" fill-rule="evenodd"/>
<path d="M301.4 165.5h1v1h-1z" fill-rule="evenodd"/>
<path d="M337 165.5h1v1h-1z" fill-rule="evenodd"/>
<path d="M371.2 172.3h3.5v.6h-3.5z" fill-rule="evenodd"/>
<path d="M372.6 165.5h1v1h-1z" fill-rule="evenodd"/>
<path d="M374.7 172.3h.2v.6h-.2z" fill-rule="evenodd"/>
<path d="M152.5 199.8h1v1h-1z" fill-rule="evenodd"/>
<path d="M152.5 189.2h1v1h-1z" fill-rule="evenodd"/>
<path d="M180.2 199.8h1v1h-1z" fill-rule="evenodd"/>
<path d="M188.1 199.8h1v1h-1z" fill-rule="evenodd"/>
<path d="M192 199.8h1v1h-1z" fill-rule="evenodd"/>
<path d="M228.9 199.8h1v1h-1z" fill-rule="evenodd"/>
<path d="M242.1 199.8h1v1h-1z" fill-rule="evenodd"/>
<path d="M280.3 186.6h1v1h-1z" fill-rule="evenodd"/>
<path d="M285.5 189.4h3.5v.7h-3.5z" fill-rule="evenodd"/>
<path d="M286.9 186.6h1v1h-1z" fill-rule="evenodd"/>
<path d="M289 189.4h.2v.7h-.2z" fill-rule="evenodd"/>
<path d="M319.8 192.1h3.5v.6h-3.5z" fill-rule="evenodd"/>
<path d="M321.2 186.6h1v1h-1z" fill-rule="evenodd"/>
<path d="M323.3 192.1h.2v.6h-.2z" fill-rule="evenodd"/>
<path d="M335.6 186.6h1.1v1h-1.1z" fill-rule="evenodd"/>
<path d="M144.5 203.9h3.5v.7h-3.5z" fill-rule="evenodd"/>
<path d="M148 203.9h.2v.7h-.2z" fill-rule="evenodd"/>
<path d="M151.1 219.8h3.5v.6h-3.5z" fill-rule="evenodd"/>
<path d="M154.6 219.8h.2v.6h-.2z" fill-rule="evenodd"/>
<path d="M169.6 211.6h1v1h-1z" fill-rule="evenodd"/>
<path d="M203.8 219.8h3.5v.6h-3.5z" fill-rule="evenodd"/>
<path d="M205.2 215.6h1v1h-1z" fill-rule="evenodd"/>
<path d="M205.2 214.2h1v1.1h-1z" fill-rule="evenodd"/>
<path d="M206.5 214.2h1v1.1h-1z" fill-rule="evenodd"/>
<path d="M207.3 219.8h.2v.6h-.2z" fill-rule="evenodd"/>
<path d="M209.2 214.2h1v1.1h-1z" fill-rule="evenodd"/>
<path d="M211.8 214.2h1v1.1h-1z" fill-rule="evenodd"/>
<path d="M228.9 214.2h1v1.1h-1z" fill-rule="evenodd"/>
<path d="M240 210.3h5.3v.6h-5.3z" fill-rule="evenodd"/>
<path d="M334.3 219.5h1.1v1.1h-1.1z" fill-rule="evenodd"/>
<path d="M337 209h1v1h-1z" fill-rule="evenodd"/>
<path d="M319.8 223.7h3.5v.6h-3.5z" fill-rule="evenodd"/>
<path d="M323.3 223.7h.2v.6h-.2z" fill-rule="evenodd"/>
<path d="M333 235.5h3.5v.7h-3.5z" fill-rule="evenodd"/>
<path d="M336.5 235.5h.2v.7h-.2z" fill-rule="evenodd"/>
<path d="M340.9 235.5h3.5v.7h-3.5z" fill-rule="evenodd"/>
<path d="M344.4 235.5h.2v.7h-.2z" fill-rule="evenodd"/>
<path d="M314.8 250.4h.6v30.3h-.6z" fill-rule="evenodd"/>
<path d="M315.1 251.4h92.2v.6h-92.2z" fill-rule="evenodd"/>
<path d="M330.6 251.7h.6v5.3h-.6z" fill-rule="evenodd"/>
<path d="M367.5 251.7h.6v5.3h-.6z" fill-rule="evenodd"/>
<path d="M407 250.4h.7v30.3h-.7z" fill-rule="evenodd"/>
<path d="M32.6 267h1v1h-1z" fill-rule="evenodd"/>
<path d="M40.4 275.1h3.5v.6h-3.5z" fill-rule="evenodd"/>
<path d="M40.5 267h1v1h-1z" fill-rule="evenodd"/>
<path d="M41.8 267h1v1h-1z" fill-rule="evenodd"/>
<path d="M43.9 275.1h.2v.6h-.2z" fill-rule="evenodd"/>
<path d="M49.7 267h1v1h-1z" fill-rule="evenodd"/>
<path d="M362.2 275.5h.7v5.2h-.7z" fill-rule="evenodd"/>
<path d="M380.6 275.5h.7v5.2h-.7z" fill-rule="evenodd"/>
<path d="M315.1 280.3h92.2v.7h-92.2z" fill-rule="evenodd"/>
</g>
<g font-size="2.9">
<text x="193.7" y="2.6">Munin 400_rev2 - SHEET</text>
<text x="192.9" y="296.4">Page 1 of 1 (10-May-2023)</text>
</g>
<g font-size="2.6">
<text x="30" y="6.3">8</text>
<text x="80.5" y="6.3">7</text>
<text x="131" y="6.3">6</text>
<text x="181.5" y="6.3">5</text>
<text x="232.1" y="6.3">4</text>
<text x="282.6" y="6.3">3</text>
<text x="333.1" y="6.3">2</text>
<text x="383.6" y="6.3">1</text>
<text x="272.9" y="15.3">R7,R9,R10,R11,R25,R27</text>
<text x="270.3" y="19.2">NOT SMD. PA GAIN SETTING</text>
<text x="224.4" y="29.8">D7</text>
<text x="232.7" y="33.7">P11</text>
<text x="259.1" y="32.7">P10</text>
<text x="341" y="34.8">100n</text>
<text x="342" y="30.8">C33</text>
<text x="342" y="41.4">C36</text>
<text x="1.9" y="43.6">D</text>
<text x="230.9" y="43.2" transform="rotate(-90 230.9 43.2)">CDSOD323-TC03</text>
<text x="291.4" y="46.9">FT-114A-61</text>
<text x="341" y="45.3">100n</text>
<text x="411.3" y="43.6">D</text>
<text x="221.8" y="53">R4</text>
<text x="323.5" y="50.6">C26</text>
<text x="128.6" y="56.1">C6</text>
<text x="220.5" y="55.6">1R</text>
<text x="322.2" y="59.8">C18</text>
<text x="323.8" y="54.6">100n</text>
<text x="78.2" y="62.2">CDSOD323-TC15C</text>
<text x="128.4" y="60.4">10n</text>
<text x="168.3" y="65.1">R3</text>
<text x="288.7" y="62.7">5T 17 OHM COAX</text>
<text x="322.5" y="63.8">100n</text>
<text x="395" y="60.1">J6</text>
<text x="45.4" y="69.3">J2</text>
<text x="90" y="71.9">D8</text>
<text x="112.2" y="70.6">R8</text>
<text x="168.8" y="67.7">22</text>
<text x="212.3" y="71.9">R14 INSTALLED IN</text>
<text x="323.5" y="70.4">C19</text>
<text x="112.4" y="75.1">5R6</text>
<text x="159.8" y="76.7">R12</text>
<text x="208.4" y="74.5">THERMAL CONNECTION</text>
<text x="218.9" y="77.2">TO T2</text>
<text x="236.3" y="76.7">R14</text>
<text x="266.6" y="72.2">C7</text>
<text x="278.5" y="72.2">C4</text>
<text x="322.5" y="74.3">100n</text>
<text x="352" y="74.5">FT-114A-61</text>
<text x="153.7" y="82">220</text>
<text x="234.3" y="83.3">NTC 10K</text>
<text x="265.5" y="78.5">TBD</text>
<text x="277.4" y="78.5">TBD</text>
<text x="287.4" y="79.8">5T 17 OHM COAX</text>
<text x="322.5" y="83.5">100n</text>
<text x="323.5" y="79.6">C22</text>
<text x="349.4" y="78.5">4T 50 OHM COAX</text>
<text x="127.2" y="89.1">C15</text>
<text x="221.8" y="87.2">1R</text>
<text x="88.5" y="91.7">3:1TURNS RATIO</text>
<text x="128.4" y="93.3">10n</text>
<text x="223.1" y="93.8">R15</text>
<text x="291.4" y="95.6">FT-114A-61</text>
<text x="180.7" y="96.7">R16</text>
<text x="181.4" y="100.7">6,8K</text>
<text x="215.8" y="96.7">R17</text>
<text x="216.3" y="99.3">22</text>
<text x="232.7" y="107.8">P12</text>
<text x="1.9" y="112.7">C</text>
<text x="215.2" y="109.6">R21</text>
<text x="313.3" y="108.5">R18</text>
<text x="319.9" y="108.5">R19</text>
<text x="326.4" y="108.5">R20</text>
<text x="411.3" y="112.7">C</text>
<text x="219.1" y="115.7" transform="rotate(-90 219.1 115.7)">220</text>
<text x="306" y="119.1">IC3</text>
<text x="313.8" y="116.5">4.7</text>
<text x="320.4" y="116.5">4,7</text>
<text x="327" y="116.5">4,7</text>
<text x="232.4" y="122">D6</text>
<text x="238.8" y="136.8" transform="rotate(-90 238.8 136.8)">CDSOD323-TC03</text>
<text x="302.5" y="136.8">ACHS-7123</text>
<text x="271.9" y="147.8">R13</text>
<text x="244.2" y="153.1">R5</text>
<text x="273.2" y="154.4">10k</text>
<text x="291.4" y="151.3">Ø ADJ</text>
<text x="244.2" y="159.7">27k</text>
<text x="233.6" y="166.3">R24</text>
<text x="154.7" y="168.9">R2</text>
<text x="234.1" y="168.9">100</text>
<text x="153.1" y="174.2">1.2k</text>
<text x="1.9" y="181.8">B</text>
<text x="411.4" y="181.8">B</text>
<text x="206.3" y="198.4">U1</text>
<text x="204.1" y="204.5">78L05</text>
<text x="173.8" y="210.8">R25</text>
<text x="173.4" y="216.1">10K</text>
<text x="336.2" y="219.5">PTT</text>
<text x="1.9" y="251">A</text>
<text x="411.4" y="251">A</text>
<text x="30" y="288.1">8</text>
<text x="80.5" y="288.1">7</text>
<text x="131" y="288.1">6</text>
<text x="181.5" y="288.1">5</text>
<text x="232.1" y="288.1">4</text>
<text x="282.6" y="288.1">3</text>
<text x="333.1" y="288.1">2</text>
<text x="383.6" y="288.1">1</text>
</g>
<g font-size="2.5">
<text x="244.5" y="20.5">470R/3W</text>
<text x="212.3" y="29.8">GND</text>
<text x="244.2" y="25.8">470R/3W</text>
<text x="244.2" y="32.4">470R/3W</text>
<text x="246.6" y="49.7">3</text>
<text x="348.1" y="50.9">GND</text>
<text x="240" y="57.4">1</text>
<text x="246.6" y="62.7">2</text>
<text x="31.8" y="75.9">GND</text>
<text x="169.8" y="75.1" transform="rotate(-90 169.8 75.1)">1</text>
<text x="167.9" y="83.9">BASJ16J</text>
<text x="172.5" y="82" transform="rotate(-90 172.5 82)">D2</text>
<text x="250.6" y="82.5">GND</text>
<text x="92.4" y="87.8">BN-43-202</text>
<text x="169.8" y="87" transform="rotate(-90 169.8 87)">2</text>
<text x="246.6" y="86.5">2</text>
<text x="381" y="85.1">GND</text>
<text x="79.2" y="93">GND</text>
<text x="384.9" y="96.9">4U2.B</text>
<text x="157" y="107.6">GND</text>
<text x="223.8" y="106.8" transform="rotate(-90 223.8 106.8)">1</text>
<text x="348.1" y="104.9">GND</text>
<text x="374.4" y="104.9">5</text>
<text x="399.4" y="107.5">7</text>
<text x="192.6" y="108.9">GND</text>
<text x="222.7" y="108.8">D1</text>
<text x="245.5" y="112.8">470R/3W</text>
<text x="374.4" y="110.2">6</text>
<text x="163.6" y="118.1">IC1.A</text>
<text x="204.4" y="116.8">IC1.B</text>
<text x="223.8" y="118.6" transform="rotate(-90 223.8 118.6)">2</text>
<text x="245.5" y="119.4">470R/3W</text>
<text x="272.1" y="117.3">+5V</text>
<text x="292.7" y="118.1">GND</text>
<text x="336.2" y="114.2">-</text>
<text x="154.3" y="120.8">3</text>
<text x="154.3" y="125.9">2</text>
<text x="157.5" y="122.1">+</text>
<text x="162.5" y="120.3">8</text>
<text x="168.1" y="123.3">1</text>
<text x="195.2" y="120.8">5</text>
<text x="195.2" y="125.9">6</text>
<text x="198.3" y="122.1">+</text>
<text x="203.4" y="120.3">8</text>
<text x="208.9" y="123.3">7</text>
<text x="226.5" y="121" transform="rotate(-90 226.5 121)">BASJ16J</text>
<text x="246.8" y="125.9">470R/3W</text>
<text x="354.8" y="126">MH7</text>
<text x="384.9" y="120.1">11</text>
<text x="384.9" y="124.6">4U2.C</text>
<text x="157.7" y="127">-</text>
<text x="162.8" y="128.9">4 LM358N</text>
<text x="198.5" y="127">-</text>
<text x="203.6" y="128.9">4</text>
<text x="207" y="129.7">LM358N</text>
<text x="255.8" y="129.9">4</text>
<text x="361" y="131.7">+50V</text>
<text x="159.6" y="136.5">GND</text>
<text x="200.5" y="136.5">GND</text>
<text x="217.6" y="132.6">GND</text>
<text x="229.5" y="136.5">GND</text>
<text x="250.6" y="133.9">U2.A</text>
<text x="266.3" y="137.8">3</text>
<text x="334.9" y="133.9">GND</text>
<text x="374.4" y="132.5">10</text>
<text x="374.4" y="137.8">9</text>
<text x="399.4" y="135.2">8</text>
<text x="241.3" y="140.5">1</text>
<text x="266.3" y="143.1">2</text>
<text x="174.7" y="148.4">10K</text>
<text x="179.4" y="149.7">GND</text>
<text x="206.3" y="147.1">10K</text>
<text x="288.8" y="147.1">1k</text>
<text x="292.7" y="144.4">GND</text>
<text x="361.3" y="144.9">-50V</text>
<text x="384.9" y="147.8">11</text>
<text x="175.2" y="153.7">R1</text>
<text x="206.2" y="155">R22</text>
<text x="254.5" y="153.1">11</text>
<text x="287.9" y="155">R23</text>
<text x="317.7" y="152.4">GND</text>
<text x="384.9" y="152.3">4U2.D</text>
<text x="284.8" y="160.3">GND</text>
<text x="340.3" y="160.7">+13.8V</text>
<text x="374.4" y="160.2">12</text>
<text x="186" y="166.9">2743021447</text>
<text x="254.5" y="164.2">GND</text>
<text x="339.8" y="167.3" transform="rotate(-90 339.8 167.3)">1</text>
<text x="341" y="164.7" transform="rotate(-90 341 164.7)">J4</text>
<text x="374.4" y="165.5">13</text>
<text x="398.1" y="162.9">14</text>
<text x="197.8" y="172.1">GND</text>
<text x="370.4" y="174.8">GND</text>
<text x="384.9" y="175.5">11</text>
<text x="339.6" y="185.8" transform="rotate(-90 339.6 185.8)">J5</text>
<text x="340.6" y="181.8">-13.8V</text>
<text x="237.4" y="189.3">2743021447</text>
<text x="284.8" y="191.9">GND</text>
<text x="338.5" y="188.4" transform="rotate(-90 338.5 188.4)">1</text>
<text x="190.4" y="195">+5V</text>
<text x="143.8" y="206.4">GND</text>
<text x="335.4" y="204.2">+5V</text>
<text x="344.1" y="209">1</text>
<text x="352.1" y="207.7">J3</text>
<text x="344.1" y="211.6">2</text>
<text x="344.1" y="214.2">3</text>
<text x="169.6" y="217.5" transform="rotate(-90 169.6 217.5)">2</text>
<text x="344.1" y="216.9">4</text>
<text x="344.1" y="219.5">5</text>
<text x="150.4" y="222.2">GND</text>
<text x="171.3" y="223.6">D5</text>
<text x="172.5" y="226.1">BAS16J</text>
<text x="319.1" y="226.1">GND</text>
<text x="344.1" y="222.1">6</text>
<text x="346.8" y="227.5">HDR_6</text>
<text x="169.6" y="229.3" transform="rotate(-90 169.6 229.3)">1</text>
<text x="332.2" y="238">GND</text>
<text x="316.4" y="255.1">REV:2</text>
<text x="324.3" y="255.1">0</text>
<text x="332.2" y="255.1">DATE:</text>
<text x="342.8" y="255.1">14/12-2021</text>
<text x="369.1" y="255.1">ENG:</text>
<text x="377.1" y="255.1">LA2NI KJELL KARLSEN</text>
<text x="22.7" y="260.4">MH4</text>
<text x="30.6" y="260.4">MH1</text>
<text x="38.5" y="260.4">MH3</text>
<text x="47.7" y="260.4">MH2</text>
<text x="55.7" y="260.4">MH5</text>
<text x="316.4" y="260.4">PROJECT:</text>
<text x="332.2" y="260.4">MUNIN 400</text>
<text x="316.4" y="265.7">COMPANY:</text>
<text x="316.4" y="268.3">ADDRESS:</text>
<text x="332.2" y="265.7">HPSDR COMMUNITY</text>
<text x="332.2" y="268.3">-</text>
<text x="316.4" y="273.6">COUNTRY:</text>
<text x="316.4" y="270.9">CITY</text>
<text x="332.2" y="270.9">-</text>
<text x="332.2" y="273.6">-</text>
<text x="316.4" y="278.8">INITIAL</text>
<text x="341.4" y="278.8">24.11.2018</text>
<text x="363.8" y="278.8">PAGE:</text>
<text x="374.4" y="278.8">1</text>
<text x="382.3" y="278.8">OF:</text>
<text x="388.9" y="278.8">1</text>
</g>
<g font-size="2.4">
<text x="241" y="16.6">R7</text>
<text x="241" y="21.9">R9</text>
<text x="239.8" y="28.5">R10</text>
<text x="296.6" y="35.1">T4</text>
<text x="239.6" y="36.9" transform="rotate(-90 239.6 36.9)">1</text>
<text x="255.6" y="41.5">C3</text>
<text x="257.9" y="38.2" transform="rotate(-90 257.9 38.2)">1</text>
<text x="270.3" y="41.6">C9</text>
<text x="286.1" y="39">3</text>
<text x="305.9" y="39">4</text>
<text x="269" y="45.6">1u/250V</text>
<text x="286.1" y="44.2">1</text>
<text x="305.9" y="44.2">2</text>
<text x="236" y="49.5">MRF300AN</text>
<text x="252.3" y="50.8">10n/250V</text>
<text x="228.2" y="57.5">2</text>
<text x="249.2" y="54.8">TR1</text>
<text x="43.7" y="62.7">1</text>
<text x="95.8" y="64.6" transform="rotate(-90 95.8 64.6)">1</text>
<text x="97.7" y="65.3">L1</text>
<text x="101.1" y="64.6" transform="rotate(-90 101.1 64.6)">3</text>
<text x="218.9" y="60.4">1</text>
<text x="357.2" y="62.7">T6</text>
<text x="390.2" y="64.1">1</text>
<text x="36.6" y="68.5" transform="rotate(-90 36.6 68.5)">5</text>
<text x="39.3" y="68.5" transform="rotate(-90 39.3 68.5)">3</text>
<text x="41.9" y="68.5" transform="rotate(-90 41.9 68.5)">2</text>
<text x="44.5" y="68.5" transform="rotate(-90 44.5 68.5)">4</text>
<text x="80.3" y="71.8">C8</text>
<text x="113.6" y="67.2" transform="rotate(-90 113.6 67.2)">2</text>
<text x="346.7" y="71.9">1</text>
<text x="346.7" y="66.6">3</text>
<text x="366.6" y="71.9">2</text>
<text x="366.6" y="66.6">4</text>
<text x="392.3" y="69.8" transform="rotate(-90 392.3 69.8)">4</text>
<text x="394.9" y="69.8" transform="rotate(-90 394.9 69.8)">2</text>
<text x="397.6" y="69.8" transform="rotate(-90 397.6 69.8)">3</text>
<text x="400.2" y="69.8" transform="rotate(-90 400.2 69.8)">5</text>
<text x="79.6" y="75.8">DNI</text>
<text x="159" y="76.4" transform="rotate(-90 159 76.4)">2</text>
<text x="110.6" y="79.1" transform="rotate(-90 110.6 79.1)">1</text>
<text x="233.4" y="81.2">2</text>
<text x="242.7" y="78.2">1</text>
<text x="296.6" y="83.8">T5</text>
<text x="95.8" y="84.3" transform="rotate(-90 95.8 84.3)">2</text>
<text x="101.1" y="84.3" transform="rotate(-90 101.1 84.3)">4</text>
<text x="162" y="85.6" transform="rotate(-90 162 85.6)">1</text>
<text x="229.5" y="89.1">2</text>
<text x="286.1" y="87.7">3</text>
<text x="305.9" y="87.7">4</text>
<text x="342" y="84.9">C20</text>
<text x="342.2" y="88.8">100n</text>
<text x="220.2" y="92">1</text>
<text x="240" y="91.7">3</text>
<text x="249.2" y="94.4">TR2</text>
<text x="286.1" y="93">1</text>
<text x="305.9" y="93">2</text>
<text x="342" y="95.4">C21</text>
<text x="159.6" y="98.3">C10</text>
<text x="234.7" y="99.7">MRF300BN</text>
<text x="247.3" y="100.2" transform="rotate(-90 247.3 100.2)">1</text>
<text x="252.3" y="98.2">10n/250V</text>
<text x="342.2" y="99.4">100n</text>
<text x="159.6" y="102.2">100n</text>
<text x="187.8" y="106.4">C1</text>
<text x="236.1" y="104.9">1</text>
<text x="253.5" y="103.5">C16</text>
<text x="269" y="104.9">C42</text>
<text x="188.1" y="111.7">1u</text>
<text x="214.4" y="109.3" transform="rotate(-90 214.4 109.3)">2</text>
<text x="241.1" y="108.9">R11</text>
<text x="267.7" y="108.8">1u/250V</text>
<text x="336.2" y="108.9">L4</text>
<text x="217.4" y="118.6" transform="rotate(-90 217.4 118.6)">1</text>
<text x="241.1" y="115.4">R26</text>
<text x="257.1" y="116.8">1P9</text>
<text x="220.2" y="123.3">C11</text>
<text x="241.1" y="122">R27</text>
<text x="302.7" y="124.6">5</text>
<text x="304.6" y="123.3">GND</text>
<text x="304.6" y="125.9">FLTR</text>
<text x="312.2" y="125.9">IP-</text>
<text x="312.2" y="123.3">IP-</text>
<text x="316.5" y="124.6">4</text>
<text x="340.1" y="120.6">C14</text>
<text x="220.2" y="127.3">100n</text>
<text x="302.5" y="127.3">6</text>
<text x="302.5" y="129.6">7</text>
<text x="304.4" y="128.6">VOUT IP+</text>
<text x="304.6" y="131.1">VDD</text>
<text x="311.6" y="131.1">IP+</text>
<text x="316.2" y="129.8">2</text>
<text x="316.2" y="127">3</text>
<text x="341.7" y="127.1">22u/63V</text>
<text x="285.3" y="134.1">C13</text>
<text x="295.9" y="134.1">C12</text>
<text x="302.2" y="132.5">8</text>
<text x="316.2" y="132.7">1</text>
<text x="341.4" y="137.7">C23</text>
<text x="285.6" y="139.4">1n</text>
<text x="296.1" y="139.4">1u</text>
<text x="315.7" y="140.2">C24</text>
<text x="328.8" y="139.4">C25</text>
<text x="278.2" y="149.7">2</text>
<text x="311.1" y="145.5">1u/100V</text>
<text x="327.7" y="144.7">100n/100V</text>
<text x="341.4" y="144.3">330uF/63V</text>
<text x="250.6" y="155">2</text>
<text x="269" y="152.7">1</text>
<text x="201" y="160.4">C5</text>
<text x="241.3" y="157.9">1</text>
<text x="152.5" y="166" transform="rotate(-90 152.5 166)">2</text>
<text x="187.3" y="162.8">L7</text>
<text x="201.2" y="165.7">100n</text>
<text x="240.7" y="162.1" transform="rotate(-90 240.7 162.1)">2</text>
<text x="243.7" y="171.3" transform="rotate(-90 243.7 171.3)">1</text>
<text x="155.4" y="175.3" transform="rotate(-90 155.4 175.3)">1</text>
<text x="270.8" y="176.3">C30</text>
<text x="281.4" y="176.3">C31</text>
<text x="291.9" y="176.3">C32</text>
<text x="304.6" y="175.9">C29</text>
<text x="246.6" y="185.3">L5</text>
<text x="271.1" y="181.5">100n</text>
<text x="281.6" y="181.5">100n</text>
<text x="292.2" y="181.5">1u</text>
<text x="304.6" y="182.5">220u/25V</text>
<text x="147" y="192.1">C27</text>
<text x="147.2" y="197.4">100n</text>
<text x="165.9" y="195.8">TR3</text>
<text x="167" y="198.5">BSS84</text>
<text x="197.3" y="202.8">1</text>
<text x="199.1" y="201.3">VOUT</text>
<text x="213.8" y="201.3">VIN</text>
<text x="218.9" y="202.8">8</text>
<text x="196.5" y="207.7">4</text>
<text x="199.1" y="209">NC</text>
<text x="214.3" y="209">NC</text>
<text x="218.9" y="207.7">5</text>
<text x="230.7" y="205">C35</text>
<text x="244" y="207.5">C28</text>
<text x="153.5" y="211.8">C2</text>
<text x="188.6" y="210.3">C34</text>
<text x="188.6" y="214.2">1u</text>
<text x="205.2" y="210.8" transform="rotate(-90 205.2 210.8)">GND</text>
<text x="206.6" y="213.4" transform="rotate(-90 206.6 213.4)">7</text>
<text x="207.8" y="210.8" transform="rotate(-90 207.8 210.8)">GND</text>
<text x="209.2" y="213.4" transform="rotate(-90 209.2 213.4)">6</text>
<text x="210.5" y="210.8" transform="rotate(-90 210.5 210.8)">GND</text>
<text x="211.9" y="213.4" transform="rotate(-90 211.9 213.4)">3</text>
<text x="213.1" y="210.8" transform="rotate(-90 213.1 210.8)">GND</text>
<text x="214.5" y="213.4" transform="rotate(-90 214.5 213.4)">2</text>
<text x="230.7" y="210.3">1u</text>
<text x="242.6" y="212.8">10u/35V</text>
<text x="322.2" y="215.8">C17</text>
<text x="153.8" y="217.1">1uF</text>
<text x="322.5" y="221.1">1u</text>
<text x="335.4" y="225">C37</text>
<text x="335.6" y="230.3">10N</text>
</g>
<g font-size="1.9">
<text x="383.6" y="109">LMC660</text>
<text x="383.6" y="136.6">LMC660</text>
<text x="251.4" y="141.9">LMC660</text>
<text x="383.6" y="164.3">LMC660</text>
</g>
</svg>
